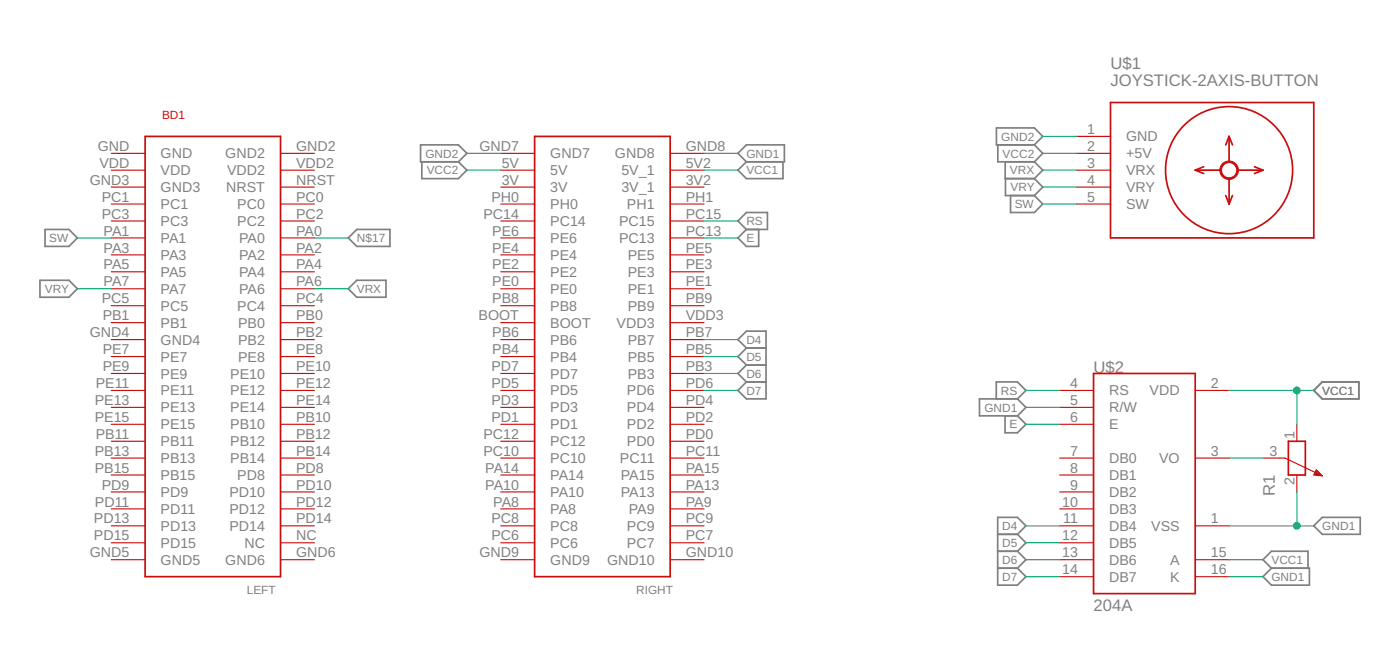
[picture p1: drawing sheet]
<svg xmlns="http://www.w3.org/2000/svg" width="210mm" height="100mm" viewBox="0 0 210 100" stroke-linecap="round" stroke-linejoin="round" font-family="sans-serif">
<g fill="none" stroke="#808080" stroke-width=".25">
<path d="M149.4 19.2h5.7l1.2 1.2-1.2 1.3h-5.7zM6.8 34.4h3.5l1.3 1.3-1.3 1.2h-3.5zM52.2 35.7l1.3-1.3h5v2.5h-5zM63.1 21.7h5.6l1.3 1.3-1.3 1.3h-5.6zM63.2 24.3v2.5h5.5l1.3-1.3-1.3-1.2M110.6 23l1.3-1.3h5.7v2.6h-5.7zM110.6 33.1l1.3-1.2h3.2v2.5h-3.2zM111.9 24.3l-1.3 1.2 1.3 1.3h5.5v-2.5M111.9 34.4l-1.3 1.3 1.3 1.2h1.8v-2.5M149.6 21.7v2.6h5.5M150.7 24.3v2.5h4.4M150.7 26.8v2.5h4.4"/>
<path d="M151.5 29.3v2.6h3.6l1.2-1.3-1.2-1.3M155.1 24.3l1.2 1.2-1.2 1.3M155.1 26.8l1.2 1.2-1.2 1.3M155.1 21.7l1.2 1.3-1.2 1.3M6 42h4.3l1.3 1.3-1.3 1.3h-4.3zM52.2 43.3l1.3-1.3h4.4v2.6h-4.4zM111.9 52.2l-1.3-1.3 1.3-1.3h3v10.2h-3l-1.3-1.3 1.3-1.2M111.9 57.3h3M111.9 54.7l-1.3 1.3 1.3 1.3M111.9 54.7h3M111.9 52.2l-1.3 1.2 1.3 1.3M111.9 52.2h3"/>
<path d="M149.4 59.8v-2.5h3.1l1.3 1.2-1.3 1.3M152.5 59.8l1.3 1.3-1.3 1.2M152.5 59.8h-5.6v2.5h5.6M197 58.5l1.2-1.2h5.5v2.5h-5.5zM150.7 62.3v2.6h1.8l1.3-1.3-1.3-1.3M197 78.8l1.2-1.2h5.7v2.5h-5.7zM149.6 80.1h2.9M149.6 85.2h2.9M149.6 82.6h2.9M152.5 80.1l1.3-1.3-1.3-1.2h-2.9v10.1h2.9l1.3-1.3-1.3-1.2M152.5 82.6l1.3 1.3-1.3 1.3M152.5 80.1l1.3 1.3-1.3 1.2"/>
<path d="M189.4 86.4l1.2-1.2h5.7v2.5h-5.7zM190.6 85.2l-1.2-1.3 1.2-1.3h5.5v2.6"/>
</g>
<g fill="none" stroke="#c90d0c" stroke-width=".25">
<path d="M166.5 15.4h30.5v20.3h-30.5zM21.8 20.4h20.3v66h-20.3zM80.2 20.4h20.3v66h-20.3zM179.2 25.5h3.8M179.2 25.5l1.3 .5M180.5 25l-1.3 .5M183.8 29.3l.5 1.3M184.3 20.4v3.9M184.3 26.8v3.8M184.3 20.4l-.5 1.3M184.3 20.4l.5 1.3M184.8 29.3l-.5 1.3"/>
<path d="M185.5 25.5h3.9M188.1 25l1.3 .5M189.4 25.5l-1.3 .5M164 56h15.2v33h-15.2zM193.2 66.1h2.5v5.1h-2.5z"/>
<circle cx="184.3" cy="25.5" r="9.5"/>
</g>
<g fill="none" stroke="#c90d0c" stroke-width=".17">
<path d="M16.7 23h5.1M16.7 25.5h5.1M16.7 28h5.1M16.7 30.6h5.1M16.7 33.1h5.1M16.7 35.7h5.1M16.7 38.2h5.1M42.1 23h5M42.1 25.5h5M42.1 28h5M42.1 30.6h5M42.1 33.1h5"/>
<path d="M42.1 35.7h5M42.1 38.2h5M75.1 23h5.1M75.1 25.5h5.1M75.1 28h5.1M75.1 30.6h5.1M75.1 33.1h5.1M75.1 35.7h5.1M75.1 38.2h5.1M100.5 23h5.1M100.5 25.5h5.1M100.5 28h5.1"/>
<path d="M100.5 30.6h5.1M100.5 33.1h5.1M100.5 35.7h5.1M100.5 38.2h5.1M161.4 23h5.1M161.4 25.5h5.1M161.4 28h5.1M161.4 30.6h5.1M161.4 20.4h5.1M16.7 40.7h5.1M16.7 43.3h5.1M16.7 45.8h5.1"/>
<path d="M16.7 48.4h5.1M16.7 50.9h5.1M16.7 53.4h5.1M16.7 56h5.1M16.7 58.5h5.1M42.1 40.7h5M42.1 43.3h5M42.1 45.8h5M42.1 48.4h5M42.1 50.9h5M42.1 53.4h5M42.1 56h5"/>
<path d="M42.1 58.5h5M75.1 40.7h5.1M75.1 43.3h5.1M75.1 45.8h5.1M75.1 48.4h5.1M75.1 50.9h5.1M75.1 53.4h5.1M75.1 56h5.1M75.1 58.5h5.1M100.5 40.7h5.1M100.5 43.3h5.1M100.5 45.8h5.1"/>
<path d="M100.5 48.4h5.1M100.5 50.9h5.1M100.5 53.4h5.1M100.5 56h5.1M100.5 58.5h5.1M158.9 58.5h5.1M179.2 58.5h5.1M16.7 61.1h5.1M16.7 63.6h5.1M16.7 66.1h5.1M16.7 68.7h5.1M16.7 71.2h5.1"/>
<path d="M16.7 73.7h5.1M16.7 76.3h5.1M16.7 78.8h5.1M42.1 61.1h5M42.1 63.6h5M42.1 66.1h5M42.1 68.7h5M42.1 71.2h5M42.1 73.7h5M42.1 76.3h5M42.1 78.8h5M75.1 61.1h5.1"/>
<path d="M75.1 63.6h5.1M75.1 66.1h5.1M75.1 68.7h5.1M75.1 71.2h5.1M75.1 73.7h5.1M75.1 76.3h5.1M75.1 78.8h5.1M100.5 61.1h5.1M100.5 63.6h5.1M100.5 66.1h5.1M100.5 68.7h5.1M100.5 71.2h5.1"/>
<path d="M100.5 73.7h5.1M100.5 76.3h5.1M100.5 78.8h5.1M158.9 61.1h5.1M158.9 63.6h5.1M158.9 68.7h5.1M158.9 71.2h5.1M158.9 73.7h5.1M158.9 76.3h5.1M158.9 78.8h5.1M179.2 68.7h5.1M179.2 78.8h5.1"/>
<path d="M189.4 68.7h3.3l5.5 2.6M194.4 63.6v2.5M194.4 71.2v2.5M197 71.1h1M197.1 71h.8M197.1 70.9h.7M197.2 70.8h.5M197.3 70.7h.2M197.3 70.5h.1M197.3 71.2h.9M197.4 70.4l.8 .9-1.2-.1zM16.7 81.4h5.1"/>
<path d="M16.7 83.9h5.1M42.1 81.4h5M42.1 83.9h5M75.1 81.4h5.1M75.1 83.9h5.1M100.5 81.4h5.1M100.5 83.9h5.1M158.9 81.4h5.1M158.9 83.9h5.1M158.9 86.4h5.1M179.2 83.9h5.1M179.2 86.4h5.1"/>
</g>
<path d="M183.3 24.6a1.4 1.4 0 0 1 2.2 .2 1.4 1.4 0 0 1-.8 2.1 1.4 1.4 0 0 1-1.8-1.4h.2a1.15 1.15 0 0 1 1.7-1.1 1.15 1.15 0 0 1 .2 2 1.15 1.15 0 0 1-1.8-.6l-.1-.3h-.2v-.3z" fill-rule="evenodd" fill="#c90d0c" stroke="#c90d0c" stroke-width=".15"/>
<g fill="none" stroke="#0dab76" stroke-width=".17">
<path d="M11.6 35.7h5.1M47.1 35.7h5.1M70 25.5h5.1M70 23h5.1M105.6 25.5h5M105.6 35.7h5M105.6 23h5M105.6 33.1h5M156.3 25.5h5.1M156.3 30.6h5.1M156.3 28h5.1M156.3 23h5.1"/>
<path d="M156.3 20.4h5.1M11.6 43.3h5.1M47.1 43.3h5.1M105.6 58.5h5M105.6 56h5M105.6 53.4h5M105.6 50.9h5M153.8 58.5h5.1M184.3 58.5h12.7M194.4 58.5v5.1M153.8 78.8h5.1M153.8 61.1h5.1"/>
<path d="M153.8 63.6h5.1M184.3 78.8h12.7M184.3 68.7h5.1M194.4 73.7v5.1M153.8 86.4h5.1M153.8 83.9h5.1M153.8 81.4h5.1M184.3 86.4h5.1M184.3 83.9h5.1"/>
</g>
<g fill="#0dab76" stroke="#0dab76" stroke-width=".15">
<circle cx="194.4" cy="78.8" r=".51"/>
<circle cx="194.4" cy="58.5" r=".51"/>
</g>
<g font-size="2.5" fill="#808080">
<text x="166.5" y="10.3">U$1</text>
<text x="166.5" y="12.8">JOYSTICK-2AXIS-BUTTON</text>
<text x="164" y="56">U$2</text>
<text x="191.1" y="74.4" transform="rotate(-90 191.1 74.4)">R1</text>
<text x="164" y="91.5">204A</text>
</g>
<g font-size="2.1" fill="#808080">
<text x="14.7" y="22.6">GND</text>
<text x="24.1" y="23.7">GND</text>
<text x="33.8" y="23.7">GND2</text>
<text x="44.4" y="22.6">GND2</text>
<text x="71.9" y="22.6">GND7</text>
<text x="82.5" y="23.7">GND7</text>
<text x="92.2" y="23.7">GND8</text>
<text x="102.8" y="22.6">GND8</text>
<text x="163" y="20.1">1</text>
<text x="163" y="22.6">2</text>
<text x="168.8" y="21.2">GND</text>
<text x="168.8" y="23.7">+5V</text>
<text x="13.5" y="27.7">GND3</text>
<text x="14.9" y="25.2">VDD</text>
<text x="24.1" y="26.3">VDD</text>
<text x="24.1" y="28.8">GND3</text>
<text x="33.9" y="28.8">NRST</text>
<text x="34" y="26.3">VDD2</text>
<text x="44.4" y="25.2">VDD2</text>
<text x="44.4" y="27.7">NRST</text>
<text x="75.2" y="25.2">5V</text>
<text x="75.2" y="27.7">3V</text>
<text x="82.5" y="26.3">5V</text>
<text x="82.5" y="28.8">3V</text>
<text x="93.2" y="26.3">5V_1</text>
<text x="93.2" y="28.8">3V_1</text>
<text x="102.8" y="25.2">5V2</text>
<text x="102.8" y="27.7">3V2</text>
<text x="163" y="25.2">3</text>
<text x="163" y="27.7">4</text>
<text x="168.8" y="26.3">VRX</text>
<text x="168.8" y="28.8">VRY</text>
<text x="15.3" y="30.2">PC1</text>
<text x="15.3" y="32.8">PC3</text>
<text x="15.5" y="35.3">PA1</text>
<text x="24.1" y="31.4">PC1</text>
<text x="24.1" y="33.9">PC3</text>
<text x="35.6" y="31.4">PC0</text>
<text x="35.6" y="33.9">PC2</text>
<text x="44.4" y="30.2">PC0</text>
<text x="44.4" y="32.8">PC2</text>
<text x="44.4" y="35.3">PA0</text>
<text x="72.5" y="32.8">PC14</text>
<text x="73.7" y="30.2">PH0</text>
<text x="73.8" y="35.3">PE6</text>
<text x="82.5" y="31.4">PH0</text>
<text x="82.5" y="33.9">PC14</text>
<text x="92.8" y="33.9">PC15</text>
<text x="94" y="31.4">PH1</text>
<text x="102.8" y="30.2">PH1</text>
<text x="102.8" y="32.8">PC15</text>
<text x="102.8" y="35.3">PC13</text>
<text x="163" y="30.2">5</text>
<text x="168.8" y="31.4">SW</text>
<text x="15.5" y="37.9">PA3</text>
<text x="15.5" y="40.4">PA5</text>
<text x="24.1" y="36.4">PA1</text>
<text x="24.1" y="39">PA3</text>
<text x="24.1" y="41.5">PA5</text>
<text x="35.9" y="36.4">PA0</text>
<text x="35.9" y="39">PA2</text>
<text x="35.9" y="41.5">PA4</text>
<text x="44.4" y="37.9">PA2</text>
<text x="44.4" y="40.4">PA4</text>
<text x="73.8" y="37.9">PE4</text>
<text x="73.8" y="40.4">PE2</text>
<text x="82.5" y="36.4">PE6</text>
<text x="82.5" y="39">PE4</text>
<text x="82.5" y="41.5">PE2</text>
<text x="92.8" y="36.4">PC13</text>
<text x="94.1" y="39">PE5</text>
<text x="94.1" y="41.5">PE3</text>
<text x="102.8" y="37.9">PE5</text>
<text x="102.8" y="40.4">PE3</text>
<text x="15.3" y="45.5">PC5</text>
<text x="15.5" y="42.9">PA7</text>
<text x="24.1" y="44">PA7</text>
<text x="24.1" y="46.6">PC5</text>
<text x="35.6" y="46.6">PC4</text>
<text x="35.9" y="44">PA6</text>
<text x="44.4" y="42.9">PA6</text>
<text x="44.4" y="45.5">PC4</text>
<text x="73.8" y="42.9">PE0</text>
<text x="73.8" y="45.5">PB8</text>
<text x="82.5" y="44">PE0</text>
<text x="82.5" y="46.6">PB8</text>
<text x="94.1" y="44">PE1</text>
<text x="94.1" y="46.6">PB9</text>
<text x="102.8" y="42.9">PE1</text>
<text x="102.8" y="45.5">PB9</text>
<text x="13.5" y="50.5">GND4</text>
<text x="15.4" y="48">PB1</text>
<text x="15.4" y="53.1">PE7</text>
<text x="24.1" y="49.1">PB1</text>
<text x="24.1" y="51.7">GND4</text>
<text x="35.7" y="49.1">PB0</text>
<text x="35.7" y="51.7">PB2</text>
<text x="44.4" y="48">PB0</text>
<text x="44.4" y="50.5">PB2</text>
<text x="44.4" y="53.1">PE8</text>
<text x="71.7" y="48">BOOT</text>
<text x="73.8" y="50.5">PB6</text>
<text x="73.8" y="53.1">PB4</text>
<text x="82.5" y="49.1">BOOT</text>
<text x="82.5" y="51.7">PB6</text>
<text x="92.4" y="49.1">VDD3</text>
<text x="94.1" y="51.7">PB7</text>
<text x="102.8" y="48">VDD3</text>
<text x="102.8" y="50.5">PB7</text>
<text x="102.8" y="53.1">PB5</text>
<text x="14.4" y="58.2">PE11</text>
<text x="15.4" y="55.6">PE9</text>
<text x="24.1" y="54.2">PE7</text>
<text x="24.1" y="56.7">PE9</text>
<text x="24.1" y="59.3">PE11</text>
<text x="34.5" y="59.3">PE12</text>
<text x="34.5" y="56.7">PE10</text>
<text x="35.7" y="54.2">PE8</text>
<text x="44.4" y="58.2">PE12</text>
<text x="44.4" y="55.6">PE10</text>
<text x="73.7" y="55.6">PD7</text>
<text x="73.7" y="58.2">PD5</text>
<text x="82.5" y="54.2">PB4</text>
<text x="82.5" y="56.7">PD7</text>
<text x="82.5" y="59.3">PD5</text>
<text x="94" y="59.3">PD6</text>
<text x="94.1" y="54.2">PB5</text>
<text x="94.1" y="56.7">PB3</text>
<text x="102.8" y="58.2">PD6</text>
<text x="102.8" y="55.6">PB3</text>
<text x="160.4" y="58.2">4</text>
<text x="166.3" y="59.3">RS</text>
<text x="172.4" y="59.3">VDD</text>
<text x="181.5" y="58.2">2</text>
<text x="14.2" y="60.7">PE13</text>
<text x="14.2" y="63.2">PE15</text>
<text x="14.4" y="65.8">PB11</text>
<text x="24.1" y="61.8">PE13</text>
<text x="24.1" y="64.4">PE15</text>
<text x="34.5" y="61.8">PE14</text>
<text x="34.5" y="64.4">PB10</text>
<text x="44.4" y="60.7">PE14</text>
<text x="44.4" y="63.2">PB10</text>
<text x="44.4" y="65.8">PB12</text>
<text x="72.5" y="65.8">PC12</text>
<text x="73.7" y="60.7">PD3</text>
<text x="73.7" y="63.2">PD1</text>
<text x="82.5" y="61.8">PD3</text>
<text x="82.5" y="64.4">PD1</text>
<text x="94" y="61.8">PD4</text>
<text x="94" y="64.4">PD2</text>
<text x="102.8" y="60.7">PD4</text>
<text x="102.8" y="63.2">PD2</text>
<text x="102.8" y="65.8">PD0</text>
<text x="160.4" y="60.7">5</text>
<text x="160.4" y="63.2">6</text>
<text x="166.3" y="61.8">R/W</text>
<text x="166.3" y="64.4">E</text>
<text x="194.1" y="65.8" transform="rotate(-90 194.1 65.8)">1</text>
<text x="14.2" y="68.3">PB13</text>
<text x="14.2" y="70.9">PB15</text>
<text x="24.1" y="66.9">PB11</text>
<text x="24.1" y="69.4">PB13</text>
<text x="24.1" y="72">PB15</text>
<text x="34.5" y="66.9">PB12</text>
<text x="34.5" y="69.4">PB14</text>
<text x="35.6" y="72">PD8</text>
<text x="44.4" y="68.3">PB14</text>
<text x="44.4" y="70.9">PD8</text>
<text x="72.5" y="68.3">PC10</text>
<text x="72.8" y="70.9">PA14</text>
<text x="82.5" y="66.9">PC12</text>
<text x="82.5" y="69.4">PC10</text>
<text x="82.5" y="72">PA14</text>
<text x="93" y="69.4">PC11</text>
<text x="93.1" y="72">PA15</text>
<text x="94" y="66.9">PD0</text>
<text x="102.8" y="68.3">PC11</text>
<text x="102.8" y="70.9">PA15</text>
<text x="160.4" y="68.3">7</text>
<text x="160.4" y="70.9">8</text>
<text x="166.3" y="69.4">DB0</text>
<text x="166.3" y="72">DB1</text>
<text x="173.8" y="69.4">VO</text>
<text x="181.5" y="68.3">3</text>
<text x="190.4" y="68.3">3</text>
<text x="14.2" y="75.9">PD11</text>
<text x="15.3" y="73.4">PD9</text>
<text x="24.1" y="74.5">PD9</text>
<text x="24.1" y="77.1">PD11</text>
<text x="34.4" y="74.5">PD10</text>
<text x="34.4" y="77.1">PD12</text>
<text x="44.4" y="73.4">PD10</text>
<text x="44.4" y="75.9">PD12</text>
<text x="72.8" y="73.4">PA10</text>
<text x="74" y="75.9">PA8</text>
<text x="82.5" y="74.5">PA10</text>
<text x="82.5" y="77.1">PA8</text>
<text x="93.1" y="74.5">PA13</text>
<text x="94.3" y="77.1">PA9</text>
<text x="102.8" y="73.4">PA13</text>
<text x="102.8" y="75.9">PA9</text>
<text x="159.3" y="75.9">10</text>
<text x="160.4" y="73.4">9</text>
<text x="166.3" y="74.5">DB2</text>
<text x="166.3" y="77.1">DB3</text>
<text x="194.1" y="72.8" transform="rotate(-90 194.1 72.8)">2</text>
<text x="13.5" y="83.6">GND5</text>
<text x="14.1" y="78.5">PD13</text>
<text x="14.1" y="81">PD15</text>
<text x="24.1" y="79.6">PD13</text>
<text x="24.1" y="82.1">PD15</text>
<text x="34.4" y="79.6">PD14</text>
<text x="36.6" y="82.1">NC</text>
<text x="44.4" y="78.5">PD14</text>
<text x="44.4" y="81">NC</text>
<text x="44.4" y="83.6">GND6</text>
<text x="71.9" y="83.6">GND9</text>
<text x="73.7" y="78.5">PC8</text>
<text x="73.7" y="81">PC6</text>
<text x="82.5" y="79.6">PC8</text>
<text x="82.5" y="82.1">PC6</text>
<text x="94" y="79.6">PC9</text>
<text x="94" y="82.1">PC7</text>
<text x="102.8" y="78.5">PC9</text>
<text x="102.8" y="81">PC7</text>
<text x="102.8" y="83.6">GND10</text>
<text x="159.3" y="81">12</text>
<text x="159.3" y="83.6">13</text>
<text x="159.4" y="78.5">11</text>
<text x="166.3" y="79.6">DB4</text>
<text x="166.3" y="82.1">DB5</text>
<text x="172.6" y="79.6">VSS</text>
<text x="181.5" y="78.5">1</text>
<text x="181.5" y="83.6">15</text>
<text x="24.1" y="84.7">GND5</text>
<text x="33.8" y="84.7">GND6</text>
<text x="82.5" y="84.7">GND9</text>
<text x="91" y="84.7">GND10</text>
<text x="159.3" y="86.1">14</text>
<text x="166.3" y="84.7">DB6</text>
<text x="166.3" y="87.2">DB7</text>
<text x="175.4" y="84.7">A</text>
<text x="175.4" y="87.2">K</text>
<text x="181.5" y="86.1">16</text>
</g>
<text font-size="1.8" fill="#c90d0c" x="24.3" y="17.9">BD1</text>
<g font-size="1.8" fill="#808080">
<text x="63.8" y="23.6">GND2</text>
<text x="111.9" y="23.6">GND1</text>
<text x="150.1" y="21.1">GND2</text>
<text x="150.3" y="23.6">VCC2</text>
<text x="64" y="26.2">VCC2</text>
<text x="111.9" y="26.2">VCC1</text>
<text x="151.4" y="26.2">VRX</text>
<text x="151.5" y="28.7">VRY</text>
<text x="111.9" y="33.8">RS</text>
<text x="152.1" y="31.2">SW</text>
<text x="7.4" y="36.3">SW</text>
<text x="53.5" y="36.3">N$17</text>
<text x="111.9" y="36.3">E</text>
<text x="6.7" y="43.9">VRY</text>
<text x="53.5" y="43.9">VRX</text>
<text x="111.9" y="51.5">D4</text>
<text x="111.9" y="59.2">D7</text>
<text x="111.9" y="56.6">D6</text>
<text x="111.9" y="54.1">D5</text>
<text x="150.1" y="59.2">RS</text>
<text x="198.2" y="59.2">VCC1</text>
<text x="147.6" y="61.7">GND1</text>
<text x="151.4" y="64.2">E</text>
<text x="150.3" y="82">D5</text>
<text x="150.3" y="79.5">D4</text>
<text x="198.2" y="79.5">GND1</text>
<text x="37" y="89">LEFT</text>
<text x="95.4" y="89">RIGHT</text>
<text x="150.3" y="87.1">D7</text>
<text x="150.3" y="84.5">D6</text>
<text x="190.6" y="87.1">GND1</text>
<text x="190.6" y="84.5">VCC1</text>
</g>
</svg>
